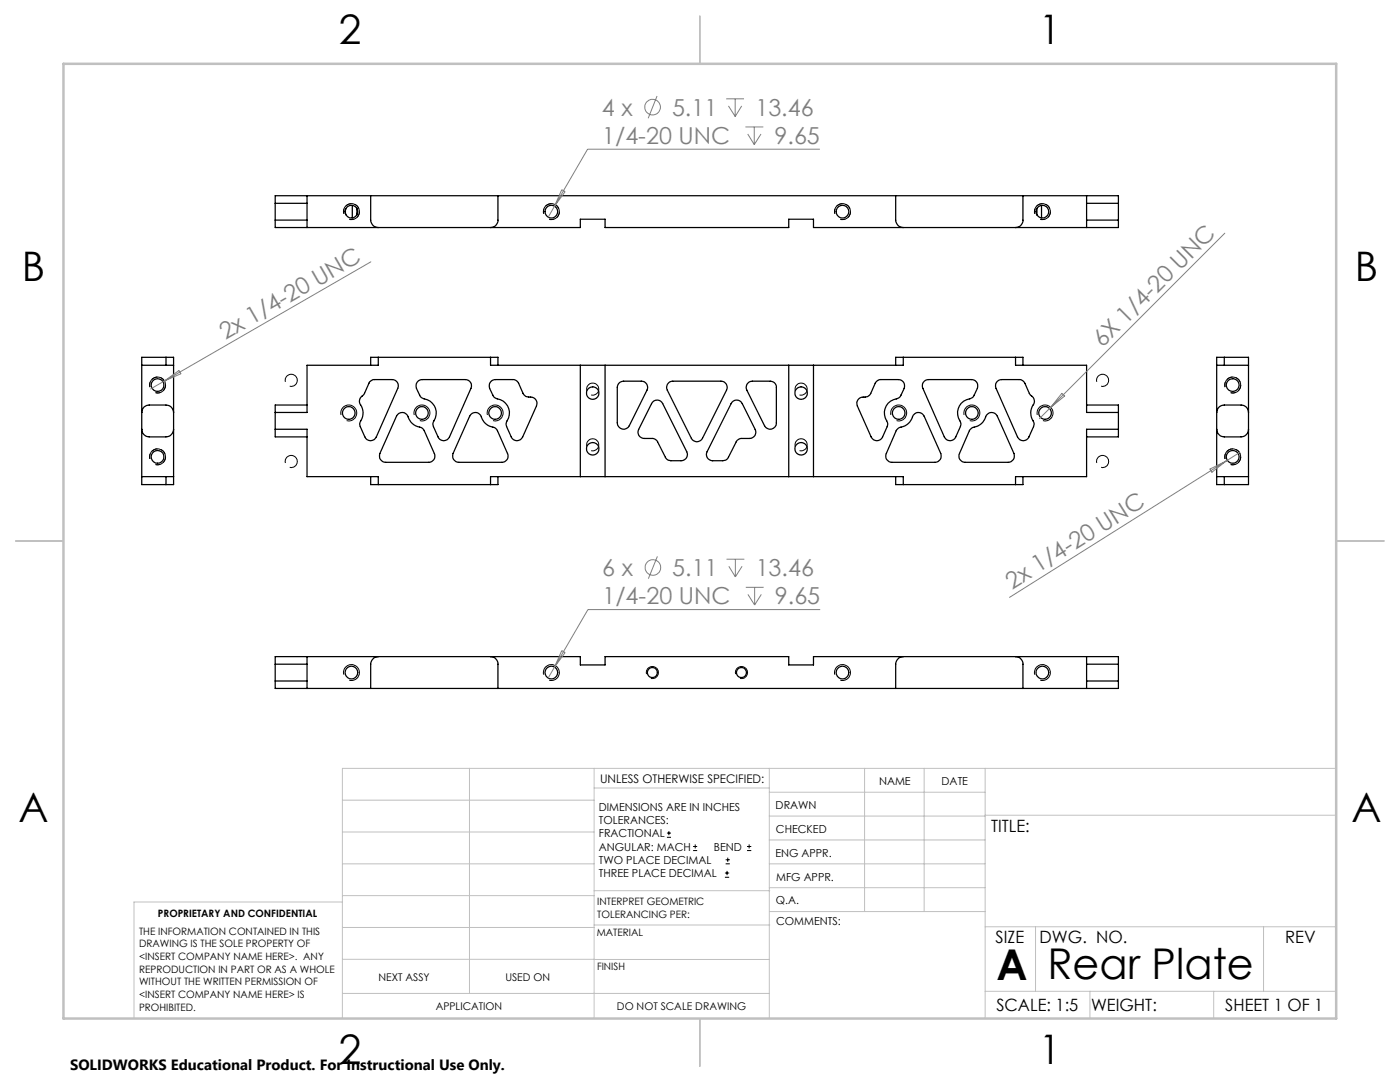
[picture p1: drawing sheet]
<svg xmlns="http://www.w3.org/2000/svg" width="279mm" height="216mm" viewBox="0 0 279 216" stroke-linecap="round" stroke-linejoin="round" font-family="sans-serif">
<g fill="none" stroke="#000" stroke-width=".25">
<path d="M61.3 39.1v6.3M74 39.1v4.8a1.51 1.51 0 0 0 1.5 1.5M99.4 39.1v4.8a1.45 1.45 0 0 1-1.5 1.5M178.8 39.1v4.8a1.51 1.51 0 0 0 1.5 1.5M204.2 39.1v4.8a1.45 1.45 0 0 1-1.5 1.5M216.9 39.1v6.3M54.9 40.6v-1.5h168.3v1.5M54.9 43.9v1.5h60.9v-1.7h5v1.7h36.6v-1.7h4.9v1.7h60.9v-1.5M54.9 40.6v3.3M54.9 40.6h6.4M54.9 43.9h6.4M69 41.6v1.2"/>
<path d="M70.3 41v2.5M71.2 41.6v1.3M206.9 41.6v1.3M207.9 41v2.5M216.9 40.6h6.3M216.9 43.9h6.3M223.2 40.6v3.3M28.3 72.9h6.3M33.1 71.3h1.5v25.4h-1.5M33.1 71.3h-4.8v25.4h4.8M33.1 71.3v1.6M73.8 76.2l.8-.5h3.6a1.23 1.23 0 0 1 1.2 1.8l-4.3 9.7a1.23 1.23 0 0 1-1.1 .7 1.23 1.23 0 0 1-1.2-.7l-.9-2.1a1.42 1.42 0 0 1 .3-1.5 3.3 3.3 0 0 0-.4-3.3 1.82 1.82 0 0 1 .8-1.6z"/>
<path d="M75.5 71.3h-1.5v1.6M75.5 71.3v1.6h-14.2v9.4h-6.4M75.5 71.3h22.4M83.4 76.1l.9-.4h8.6a1.23 1.23 0 0 1 1.1 1.8l-4.3 9.7a1.23 1.23 0 0 1-1.1 .7 1.23 1.23 0 0 1-1.2-.7l-.9-2.1a1.15 1.15 0 0 1 .1-1.1 2.93 2.93 0 0 0-2.2-4.5l-.7-.7a2.65 2.65 0 0 1-.6-2.2zM97.9 71.3h1.5v1.6M97.9 71.3v1.6h82.4v-1.6M98 76.1l.9-.4h3.4a1.29 1.29 0 0 1 1.2 .8l.9 2a1.55 1.55 0 0 0 1.8 .8 1.27 1.27 0 0 1 .9 1.7l-2.8 6.2a1.23 1.23 0 0 1-1.1 .7 1.23 1.23 0 0 1-1.2-.7l-.9-2.1a1.15 1.15 0 0 1 .1-1.1 2.93 2.93 0 0 0-2.2-4.5l-.6-.7a2.65 2.65 0 0 1-.7-2.2zM115.8 72.9v22.2M120.8 72.9v22.2M123.6 76.4l.9-.3h3.5a1.23 1.23 0 0 1 1.1 1.8l-3.5 7a1.27 1.27 0 0 1-1.4 .7 1.27 1.27 0 0 1-1-1.2v-7.1zM133.4 76.4l.3-.2 .6-.1h9.6a1.23 1.23 0 0 1 1.1 1.8l-4.8 9.6a1.23 1.23 0 0 1-1.1 .7 1.23 1.23 0 0 1-1.1-.7l-4.8-9.6a1.2 1.2 0 0 1 .2-1.5zM149.3 76.4l.2-.2 .6-.1h3.6a1.21 1.21 0 0 1 1.2 1.2v7.1a1.24 1.24 0 0 1-.9 1.2 1.24 1.24 0 0 1-1.4-.7l-3.6-7a1.2 1.2 0 0 1 .3-1.5z"/>
<path d="M157.4 72.9v22.2M162.3 72.9v22.2M171.4 79.6l.5-.3a1.55 1.55 0 0 0 1.9-.8l.9-2a1.29 1.29 0 0 1 1.1-.8h3.5a1.26 1.26 0 0 1 1.1 1.8l-.6 1.3a1.15 1.15 0 0 1-.9 .8 2.98 2.98 0 0 0-1.8 4.8v.7l-1 2.1a1.23 1.23 0 0 1-1.1 .7 1.23 1.23 0 0 1-1.2-.7l-2.7-6.2a1.23 1.23 0 0 1 .3-1.4zM180.3 71.3h-1.5v1.6M180.3 71.3h22.4M184.5 76.1l.8-.4h8.6a1.26 1.26 0 0 1 1.2 1.8l-.7 1.3a1.15 1.15 0 0 1-.9 .8 2.98 2.98 0 0 0-1.8 4.8v.7l-1 2.1a1.23 1.23 0 0 1-1.1 .7 1.23 1.23 0 0 1-1.1-.7l-4.4-10a1.18 1.18 0 0 1 .4-1.1zM199.1 76.1l.8-.4h3.5a1.29 1.29 0 0 1 1.1 .8l1.2 2.3a1.41 1.41 0 0 1 .3 2.3 3.7 3.7 0 0 0 .4 3.4l-.1 .6-.9 2.1a1.23 1.23 0 0 1-1.2 .7 1.23 1.23 0 0 1-1.1-.7l-4.4-10a1.18 1.18 0 0 1 .4-1.1zM202.7 71.3h1.5v1.6M202.7 71.3v1.6h14.2v9.4h6.3M242.8 72.9h6.4M244.3 71.3h-1.5v25.4h1.5M244.3 71.3h4.9v25.4h-4.9"/>
<path d="M244.3 71.3v1.6M28.3 85.7a1.51 1.51 0 0 0 1.5 1.5h3.3a1.57 1.57 0 0 0 1.5-1.5M28.3 82.3a1.45 1.45 0 0 1 1.5-1.5h3.3a1.51 1.51 0 0 1 1.5 1.5M28.3 95.1h6.3M33.1 95.1v1.6M54.9 85.7v1.5h6.4M54.9 85.7h6.4v9.4h14.2v1.6M54.9 82.3v3.4M61.3 80.8h-6.4v1.5M74 95.1v1.6h1.5M75.5 96.7h22.4M79.3 82.7a1.3 1.3 0 0 1 1.5-.3 1.3 1.3 0 0 1 .8 1.2 3.4 3.4 0 0 0 2.6 1.8l.5 .5 2 4.6a1.23 1.23 0 0 1-1.2 1.8h-8.5a1.26 1.26 0 0 1-1.2-1.8z"/>
<path d="M93.9 82.7a1.3 1.3 0 0 1 1.5-.3 1.3 1.3 0 0 1 .8 1.2 3.4 3.4 0 0 0 2.6 1.8l.5 .5 2 4.6a1.23 1.23 0 0 1-1.1 1.8h-8.6a1.26 1.26 0 0 1-1.2-1.8zM97.9 96.7v-1.6h82.4v1.6M99.4 95.1v1.6h-1.5M130.2 80.3a1.23 1.23 0 0 1 2.1 .2l4.8 9.6a1.23 1.23 0 0 1-1.2 1.8h-2a1.18 1.18 0 0 1-1.1-.7l-1.6-3a1.22 1.22 0 0 0-1.1-.7h-1.5a1.23 1.23 0 0 1-1.1-1.8zM146.1 80.3a1.23 1.23 0 0 1 2 .2l2.6 5.2a1.23 1.23 0 0 1-1.1 1.8h-1.6a1.22 1.22 0 0 0-1.1 .7l-1.5 3a1.18 1.18 0 0 1-1.1 .7h-2.1a1.23 1.23 0 0 1-1.1-1.8zM178.8 95.1v1.6h1.5M179 85.7a2.33 2.33 0 0 1 1.6-.7l.9-.8 .5-.6a1.3 1.3 0 0 1 1-1.3 1.3 1.3 0 0 1 1.4 .7l3.3 7.5a1.26 1.26 0 0 1-1.1 1.8h-8.6a1.23 1.23 0 0 1-1.1-1.8zM180.3 96.7h22.4M193.5 85.8a2.2 2.2 0 0 1 1.7-.8l.9-.8 .5-.6a1.3 1.3 0 0 1 1-1.3 1.3 1.3 0 0 1 1.4 .7l3.4 7.5a1.26 1.26 0 0 1-1.2 1.8h-8.6a1.23 1.23 0 0 1-1.1-1.8zM204.2 95.1v1.6h-1.5M216.9 80.8h6.3v1.5M223.2 85.7v1.5h-6.3"/>
<path d="M223.2 85.7h-6.3v9.4h-14.2v1.6M223.2 82.3v3.4M242.8 85.7a1.57 1.57 0 0 0 1.5 1.5h3.4a1.51 1.51 0 0 0 1.5-1.5M242.8 82.3a1.51 1.51 0 0 1 1.5-1.5h3.4a1.45 1.45 0 0 1 1.5 1.5M242.8 95.1h6.4M244.3 95.1v1.6M54.9 135.9v1.5h168.3v-1.5M54.9 132.5v-1.5h60.9v1.7h5v-1.7h36.6v1.7h4.9v-1.7h60.9v1.5M54.9 132.5v3.4M54.9 135.9h6.4M54.9 132.5h6.4M61.3 131v6.4"/>
<path d="M75.5 131a1.57 1.57 0 0 0-1.5 1.5v4.9M97.9 131a1.51 1.51 0 0 1 1.5 1.5v4.9M180.3 131a1.57 1.57 0 0 0-1.5 1.5v4.9M202.7 131a1.51 1.51 0 0 1 1.5 1.5v4.9M216.9 131v6.4M216.9 135.9h6.3M216.9 132.5h6.3M223.2 132.5v3.4"/>
<circle cx="70.1" cy="42.2" r="1.28"/>
<circle cx="110" cy="42.2" r="1.28"/>
<circle cx="168.1" cy="42.2" r="1.28"/>
<circle cx="208" cy="42.2" r="1.28"/>
<circle cx="31.5" cy="76.8" r="1.28"/>
<circle cx="118.3" cy="78.4" r="1.25"/>
<circle cx="159.9" cy="78.4" r="1.25"/>
<circle cx="246" cy="76.8" r="1.28"/>
<circle cx="31.5" cy="91.2" r="1.28"/>
<circle cx="69.6" cy="82.4" r="1.26"/>
<circle cx="84.2" cy="82.4" r="1.26"/>
<circle cx="98.8" cy="82.4" r="1.26"/>
<circle cx="118.3" cy="89.6" r="1.25"/>
<circle cx="159.9" cy="89.6" r="1.25"/>
<circle cx="179.3" cy="82.4" r="1.26"/>
<circle cx="194" cy="82.4" r="1.26"/>
<circle cx="208.6" cy="82.4" r="1.26"/>
<circle cx="246" cy="91.2" r="1.28"/>
<circle cx="70.1" cy="134.2" r="1.26"/>
<circle cx="110" cy="134.2" r="1.26"/>
<circle cx="130.2" cy="134.2" r="1.01"/>
<circle cx="148" cy="134.2" r="1.01"/>
<circle cx="168.1" cy="134.2" r="1.26"/>
<circle cx="208" cy="134.2" r="1.26"/>
</g>
<g fill="none" stroke="#808080" stroke-width=".2">
<path d="M131.1 19.2l-1.7 4.4M144.9 19.7h3.6M146.7 19.7v3.5M112.1 37.9l.7 .3-2.1 2.9zM145.4 21.1l1.3 2.1M148 21.1l-1.3 2.1M148.8 25.3h3.5M149.2 26.7l1.3 2.2M150.5 25.3v3.6M151.9 26.7l-1.4 2.2M163.6 29.8h-46.3l-6.6 11.3M74 52.2l-41.2 23.8"/>
<path d="M110.7 41.1l-1.3 2.3M244.4 46.5l-37 37M32.8 76l-2.7 1.6M32.8 76l2.9-2.1 .4 .7zM211.9 78.5l.6 .5-2.8 2.3zM241.5 93.6l3.2-1.6-2.8 2.2zM244.7 92l-43.2 27.2M247.4 90.3l-2.7 1.7M131.2 111l-1.8 4.5M145 111.6h3.6M145.5 113l1.3 2.1M146.8 111.6v3.5"/>
<path d="M148.1 113l-1.3 2.1M148.8 117.2h3.6M149.3 118.6l1.3 2.1M150.6 117.2v3.5M151.9 118.6l-1.3 2.1M112.1 129.8l.7 .4-2.1 2.9zM163.7 121.6h-46.4l-7.9 13.7"/>
<circle cx="130.2" cy="21.4" r="1.55"/>
<circle cx="130.3" cy="113.2" r="1.55"/>
</g>
<g fill="none" stroke="#000" stroke-width=".2">
<path d="M68.6 42.7a1.59 1.59 0 0 1 1.4-2 1.59 1.59 0 0 1 1.7 1.7 1.59 1.59 0 0 1-2 1.4M108.5 42.7a1.59 1.59 0 0 1 1.4-2 1.59 1.59 0 0 1 1.7 1.7 1.59 1.59 0 0 1-2 1.4M166.6 42.7a1.59 1.59 0 0 1 1.4-2 1.59 1.59 0 0 1 1.7 1.7 1.59 1.59 0 0 1-2 1.4M206.5 42.7a1.6 1.6 0 0 1 1.4-2.1 1.6 1.6 0 0 1 1.7 1.8 1.6 1.6 0 0 1-2 1.4M29.9 77.3a1.58 1.58 0 0 1 1.4-2.1 1.58 1.58 0 0 1 1.7 1.7 1.58 1.58 0 0 1-2 1.5M56.9 76.2a1.21 1.21 0 0 1 1.1-1.5 1.21 1.21 0 0 1 1.3 1.2 1.21 1.21 0 0 1-1.5 1.1M117.1 78a1.2 1.2 0 0 1 1.1-1.5 1.2 1.2 0 0 1 1.3 1.3 1.2 1.2 0 0 1-1.5 1M158.7 78a1.2 1.2 0 0 1 1.1-1.5 1.2 1.2 0 0 1 1.3 1.3 1.2 1.2 0 0 1-1.5 1M218.9 76.2a1.21 1.21 0 0 1 1-1.5 1.21 1.21 0 0 1 1.3 1.2 1.21 1.21 0 0 1-1.5 1.1M244.5 77.3a1.58 1.58 0 0 1 1.3-2.1 1.58 1.58 0 0 1 1.8 1.7 1.58 1.58 0 0 1-2 1.5M29.9 91.6a1.59 1.59 0 0 1 1.4-2 1.59 1.59 0 0 1 1.7 1.7 1.59 1.59 0 0 1-2 1.4M56.9 92.4a1.21 1.21 0 0 1 1.1-1.5 1.21 1.21 0 0 1 1.3 1.2 1.21 1.21 0 0 1-1.5 1.1"/>
<path d="M68.1 82.8a1.58 1.58 0 0 1 1.4-2 1.58 1.58 0 0 1 1.7 1.8 1.58 1.58 0 0 1-2 1.3M82.7 82.8a1.58 1.58 0 0 1 1.4-2 1.58 1.58 0 0 1 1.7 1.8 1.58 1.58 0 0 1-2 1.3M97.3 82.8a1.58 1.58 0 0 1 1.4-2 1.58 1.58 0 0 1 1.7 1.8 1.58 1.58 0 0 1-2 1.3M117.1 89.1a1.2 1.2 0 0 1 1.1-1.5 1.2 1.2 0 0 1 1.3 1.3 1.2 1.2 0 0 1-1.5 1M158.7 89.1a1.2 1.2 0 0 1 1.1-1.5 1.2 1.2 0 0 1 1.3 1.3 1.2 1.2 0 0 1-1.5 1M177.8 82.8a1.59 1.59 0 0 1 1.4-2 1.59 1.59 0 0 1 1.7 1.7 1.59 1.59 0 0 1-2 1.4M192.4 82.8a1.59 1.59 0 0 1 1.4-2 1.59 1.59 0 0 1 1.7 1.7 1.59 1.59 0 0 1-2 1.4M207 82.8a1.59 1.59 0 0 1 1.4-2 1.59 1.59 0 0 1 1.7 1.7 1.59 1.59 0 0 1-2 1.4M218.9 92.4a1.21 1.21 0 0 1 1-1.5 1.21 1.21 0 0 1 1.3 1.2 1.21 1.21 0 0 1-1.5 1.1M244.5 91.6a1.59 1.59 0 0 1 1.4-2 1.59 1.59 0 0 1 1.7 1.7 1.59 1.59 0 0 1-2 1.4M68.6 134.6a1.59 1.59 0 0 1 1.4-2 1.59 1.59 0 0 1 1.7 1.8 1.59 1.59 0 0 1-2 1.3M108.5 134.6a1.59 1.59 0 0 1 1.4-2 1.59 1.59 0 0 1 1.7 1.8 1.59 1.59 0 0 1-2 1.3"/>
<path d="M129 134.5a1.21 1.21 0 0 1 1-1.5 1.21 1.21 0 0 1 1.4 1.3 1.21 1.21 0 0 1-1.5 1.1M146.8 134.5a1.21 1.21 0 0 1 1-1.5 1.21 1.21 0 0 1 1.4 1.3 1.21 1.21 0 0 1-1.5 1.1M166.6 134.6a1.59 1.59 0 0 1 1.4-2 1.59 1.59 0 0 1 1.7 1.8 1.59 1.59 0 0 1-2 1.3M206.5 134.6a1.6 1.6 0 0 1 1.4-2 1.6 1.6 0 0 1 1.7 1.7 1.6 1.6 0 0 1-2 1.4M133.1 167.1h.8M133.1 166.2h.8M133.5 165.8v.9M138.3 169.7h.8M138.3 168.9h.8M138.7 168.5v.8M144.7 175h.8M144.7 174.2h.8"/>
<path d="M144.8 172.4h.9M144.8 171.6h.9M145.1 173.8v.8M145.2 171.1v.9M149.1 169.7h.8M149.1 168.9h.8M149.5 168.5v.8"/>
</g>
<path d="M69.7 43.8a1.59 1.59 0 0 0 2-1.4 1.59 1.59 0 0 0-1.7-1.8 1.59 1.59 0 0 0-1.4 2M109.6 43.8a1.59 1.59 0 0 0 2-1.4 1.59 1.59 0 0 0-1.7-1.8 1.59 1.59 0 0 0-1.4 2M167.7 43.8a1.59 1.59 0 0 0 2-1.4 1.59 1.59 0 0 0-1.7-1.8 1.59 1.59 0 0 0-1.4 2M207.6 43.8a1.59 1.59 0 0 0 2-1.4 1.59 1.59 0 0 0-1.7-1.8 1.59 1.59 0 0 0-1.4 2M31 78.3a1.59 1.59 0 0 0 2-1.3 1.59 1.59 0 0 0-1.7-1.8 1.59 1.59 0 0 0-1.4 2M245.6 78.3a1.59 1.59 0 0 0 2-1.3 1.59 1.59 0 0 0-1.7-1.8 1.59 1.59 0 0 0-1.4 2M31 92.7a1.59 1.59 0 0 0 2-1.4 1.59 1.59 0 0 0-1.7-1.7 1.59 1.59 0 0 0-1.4 2M245.6 92.7a1.59 1.59 0 0 0 2-1.4 1.59 1.59 0 0 0-1.7-1.7 1.59 1.59 0 0 0-1.4 2" fill="none" stroke="#000" stroke-width=".2" stroke-dasharray="1.3 .6" stroke-dashoffset=".3" stroke-linecap="butt"/>
<g fill="none" stroke="#c0c0c0" stroke-width=".2">
<path d="M68.3 159.7h50.3M93.7 153.3v44.9M118.6 153.3v49.9M118.6 157.2h34.9M153.5 153.3v49.9M153.5 158.1h43.1M172.5 153.3v28.6M184.4 153.3v28.6M196.6 153.3v49.9M266.7 153.3h-198.4v49.9M68.3 178.7h50.3M68.3 172.4h50.3"/>
<path d="M68.3 166h50.3M68.3 180h-41.6v23.2M118.6 177.7h35M153.5 167.6h43.1M153.5 162.8h43.1M153.5 172.4h43.1M153.5 177.1h43.1M196.6 162.7h70.1M68.3 198.2h85.2M68.3 191.4l85.2 .1M68.3 185.1h50.3M118.6 184.6h35"/>
<path d="M153.6 181.9h43M196.6 197.8h70.1M196.6 184.9h70.1M206.7 184.9v12.9M217.5 197.8v5.4M242.2 197.8v5.4M252.2 184.9v12.9"/>
</g>
<path d="M139.7 3.2v9.5M3.1 107.9h9.6M266.7 107.9h9.5M139.7 203.2v9.6" fill="none" stroke="#c0c0c0" stroke-width=".25"/>
<path d="M12.7 12.7h254v190.5h-254z" fill="none" stroke="#c0c0c0" stroke-width=".5"/>
<g font-size="8.5">
<text x="198.9" y="195.5">A</text>
<text x="209" y="195.4">Rear Plate</text>
</g>
<g font-size="8.1">
<text x="67.6" y="8.9">2</text>
<text x="207.3" y="8.9">1</text>
<text x="4.4" y="56.1">B</text>
<text x="270.4" y="56.1">B</text>
<text x="3.7" y="164.1">A</text>
<text x="269.7" y="164.1">A</text>
<text x="67.6" y="212.4">2</text>
<text x="207.3" y="212.4">1</text>
</g>
<g font-size="4.7" fill="#808080">
<text x="120.1" y="23.1">4 x</text>
<text x="134.1" y="23.1">5.11</text>
<text x="150.8" y="23.1">13.46</text>
<text x="120.2" y="28.7">1/4-20 UNC</text>
<text x="154.6" y="28.7">9.65</text>
<text x="45" y="67.8" transform="rotate(-30 45 67.8)">2x 1/4-20 UNC</text>
<text x="220" y="69.5" transform="rotate(-45 220 69.5)">6X 1/4-20 UNC</text>
<text x="120.2" y="114.9">6 x</text>
<text x="134.2" y="114.9">5.11</text>
<text x="150.8" y="114.9">13.46</text>
<text x="202" y="117.7" transform="rotate(-32 202 117.7)">2x 1/4-20 UNC</text>
<text x="120.2" y="120.5">1/4-20 UNC</text>
<text x="154.6" y="120.5">9.65</text>
</g>
<g font-size="3.4">
<text x="197.8" y="166">TITLE:</text>
<text x="198.7" y="188.1">SIZE</text>
<text x="207.5" y="188.1">DWG. NO.</text>
<text x="256.5" y="188.2">REV</text>
<text x="198.8" y="201.7">SCALE: 1:5</text>
<text x="217.7" y="201.8">WEIGHT:</text>
<text x="244.5" y="201.7">SHEET 1 OF 1</text>
</g>
<text font-size="3" x="14" y="213.5">SOLIDWORKS Educational Product. For Instructional Use Only.</text>
<text font-size="2.4" x="119.8" y="156.2">UNLESS OTHERWISE SPECIFIED:</text>
<g font-size="2.2">
<text x="119.5" y="161.8">DIMENSIONS ARE IN INCHES</text>
<text x="154.8" y="161.4">DRAWN</text>
<text x="175.4" y="156.6">NAME</text>
<text x="187.9" y="156.7">DATE</text>
<text x="119.5" y="164.4">TOLERANCES:</text>
<text x="119.5" y="167.1">FRACTIONAL</text>
<text x="154.9" y="166.3">CHECKED</text>
<text x="119.5" y="169.7">ANGULAR: MACH</text>
<text x="119.5" y="172.4">TWO PLACE DECIMAL</text>
<text x="142.5" y="169.7">BEND</text>
<text x="154.8" y="170.9">ENG APPR.</text>
<text x="119.5" y="175">THREE PLACE DECIMAL</text>
<text x="154.9" y="175.7">MFG APPR.</text>
<text x="154.9" y="180.4">Q.A.</text>
<text x="154.9" y="184.6">COMMENTS:</text>
</g>
<g font-size="2.1">
<text x="75.5" y="195.7">NEXT ASSY</text>
<text x="100.9" y="195.7">USED ON</text>
<text x="86.9" y="201.5">APPLICATION</text>
<text x="123.1" y="201.6">DO NOT SCALE DRAWING</text>
</g>
<g font-size="2">
<text x="31.5" y="182.9">PROPRIETARY AND CONFIDENTIAL</text>
<text x="119.2" y="180.6">INTERPRET GEOMETRIC</text>
<text x="119.2" y="183.1">TOLERANCING PER:</text>
<text x="27.8" y="186.5">THE INFORMATION CONTAINED IN THIS</text>
<text x="27.8" y="189">DRAWING IS THE SOLE PROPERTY OF</text>
<text x="27.8" y="191.6">&lt;INSERT COMPANY NAME HERE&gt;. ANY</text>
<text x="119.1" y="186.7">MATERIAL</text>
<text x="27.8" y="194.1">REPRODUCTION IN PART OR AS A WHOLE</text>
<text x="27.8" y="196.6">WITHOUT THE WRITTEN PERMISSION OF</text>
<text x="119.1" y="193.5">FINISH</text>
<text x="27.8" y="199.1">&lt;INSERT COMPANY NAME HERE&gt; IS</text>
<text x="27.8" y="201.7">PROHIBITED.</text>
</g>
</svg>
